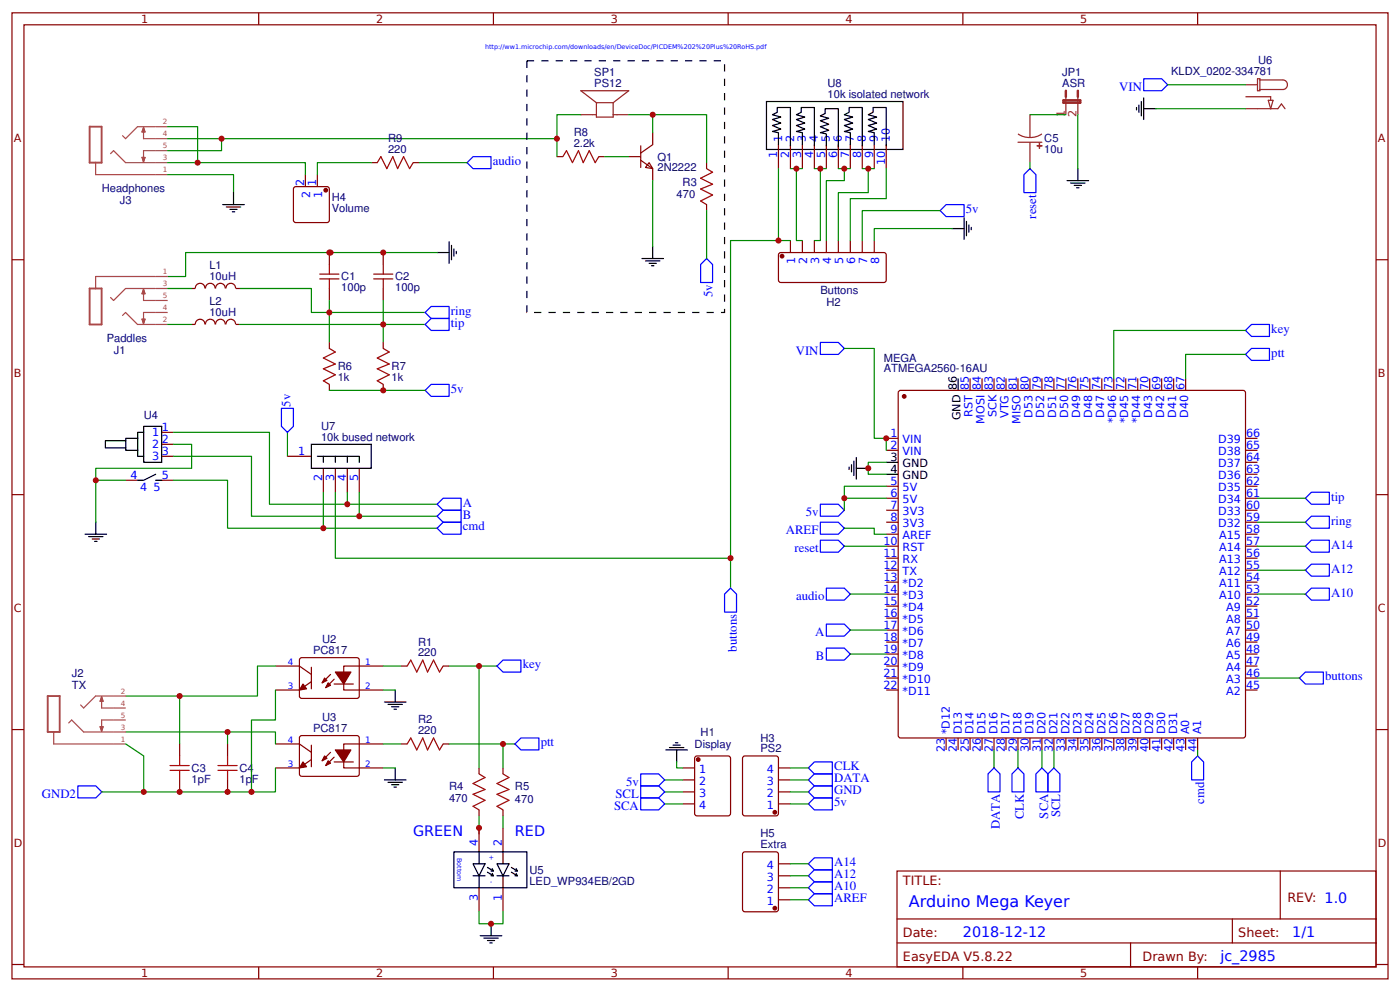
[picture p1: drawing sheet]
<svg xmlns="http://www.w3.org/2000/svg" width="309mm" height="219mm" viewBox="0 0 309 219" stroke-linecap="round" stroke-linejoin="round" font-family="sans-serif">
<g fill="none" stroke="#800" stroke-width=".26">
<path d="M2.6 2.8h304.1v213.3h-304.1zM5.3 5.5h298.7v207.9h-298.7zM57.1 2.8v2.7M109 2.8v2.7M160.9 2.8v2.7M212.7 2.8v2.7M264.6 2.8v2.7M67.5 38.5v2.7M70.1 38.5v2.7M82 35.9h1.3M91.3 35.9h1.3M123 34.6h1.4"/>
<path d="M132.3 34.6h1.3M138.9 34.6h2.7M141.6 35.4l2.6 1.8v2.7M141.6 32.2v4.8M143.4 35.9l.8 1.3-1.6-.2zM144.2 29.3v2.6l-2.6 1.9M156.1 35.9v1.3M172 31.9v5.3M174.6 31.9v5.3M177.3 31.9v5.3M179.9 31.9v5.3M182.6 31.9v5.3"/>
<path d="M185.2 31.9v5.3M187.9 31.9v5.3M190.5 31.9v5.3M193.1 31.9v5.3M195.8 31.9v5.3M2.6 57.3h2.7M65.1 41.3l7.1-.1 .5 .3 .1 7.1-.3 .5h-7.1l-.5-.2-.1-7.2zM72.8 55.7v2.7M84.7 55.7v2.7M156.1 45.2v1.3M172.2 55.8l23.1-.1 .2 .1 .3 .5v5.5l-.1 .3-.4 .3h-22.8l-.4-.3-.1-.3v-5.5zM174.6 53.1v2.6"/>
<path d="M177.3 53.1v2.6M179.9 53.1v2.6M182.6 53.1v2.6M185.2 53.1v2.6M187.9 53.1v2.6M190.5 53.1v2.6M193.1 53.1v2.6M304 57.3h2.7M42.3 71.6h.8M43.2 71.6a1.06 1.06 0 0 1 1-1.1 1.06 1.06 0 0 1 1.1 1.1M45.3 63.7a1.06 1.06 0 0 0-1.1-1.2 1.06 1.06 0 0 0-1 1.2h-.9M45.4 63.7a1.06 1.06 0 0 1 1.1-1.2 1.06 1.06 0 0 1 1 1.2"/>
<path d="M45.4 71.6a1.06 1.06 0 0 1 1.1-1.1 1.06 1.06 0 0 1 1 1.1M47.6 63.7a1.06 1.06 0 0 1 1.1-1.2 1.06 1.06 0 0 1 1 1.2M47.6 71.6a1.06 1.06 0 0 1 1.1-1.1 1.06 1.06 0 0 1 1 1.1M49.9 63.7a1.06 1.06 0 0 1 1.1-1.2 1.06 1.06 0 0 1 1 1.2M49.9 71.6a1.06 1.06 0 0 1 1.1-1.1 1.06 1.06 0 0 1 1 1.1M52.1 63.7h.8M52.1 71.6h.8M72.8 63.7v2.6M72.8 75.6v1.3M84.7 63.7v2.6M84.7 75.6v1.3M35.7 95.4h2.7"/>
<path d="M35.7 98.1h2.7M72.8 84.9v1.3M84.7 84.9v1.3M195.8 96.8h2.6M195.8 99.4h2.6M198.7 86.2h75.9l.5 .2 .1 76-.3 .4-75.9 .1-.5-.3-.1-75.9zM214.3 83.5v2.7M217 83.5v2.7M219.6 83.5v2.7M222.2 83.5v2.7M224.9 83.5v2.7M227.5 83.5v2.7"/>
<path d="M230.2 83.5v2.7M232.8 83.5v2.7M235.5 83.5v2.7M238.1 83.5v2.7M240.8 83.5v2.7M243.4 83.5v2.7M246.1 83.5v2.7M248.7 83.5v2.7M251.4 83.5v2.7M254 83.5v2.7M256.6 83.5v2.7M259.3 83.5v2.7"/>
<path d="M261.9 83.5v2.7M275.2 96.8h2.6M275.2 99.4h2.6M2.6 109.2h2.7M27.8 106h2.6M35.7 100.7h2.7M35.7 106h2.7M63.5 100.7h5.3M71.4 103.4v5.3M74.1 103.4v5.3M76.7 103.4v5.3M79.4 103.4v5.3"/>
<path d="M195.8 107.3h2.6M195.8 110h2.6M195.8 112.6h2.6M195.8 115.3h2.6M195.8 117.9h2.6M275.2 107.3h2.6M275.2 110h2.6M275.2 112.6h2.6M275.2 115.3h2.6M275.2 117.9h2.6M275.2 104.7h2.6M275.2 102h2.6"/>
<path d="M304 109.2h2.7M195.8 120.6h2.6M195.8 123.2h2.6M195.8 125.9h2.6M195.8 128.5h2.6M195.8 131.2h2.6M195.8 133.8h2.6M195.8 136.4h2.6M195.8 139.1h2.6M275.2 120.6h2.6M275.2 123.2h2.6M275.2 125.9h2.6"/>
<path d="M275.2 128.5h2.6M275.2 131.2h2.6M275.2 133.8h2.6M275.2 136.4h2.6M275.2 139.1h2.6M60.9 147h5.2l2.7 1.9M66.4 145.2h12.7l.3 .5-.1 8.2-.5 .3-12.4-.1-.3-.5v-7.9zM68.8 150.5l-2.7 1.8h-5.2M68.8 147.3v4.8M73 148.9l-1.8 1.8M73.8 149.9l-1.8 1.9M73.8 151h4.3"/>
<path d="M84.7 147h-8.8v5.3h8.8M88.6 147h1.4M97.9 147h1.3M195.8 147h2.6M195.8 152.3h2.6M195.8 141.7h2.6M195.8 144.4h2.6M195.8 149.7h2.6M275.2 147h2.6M275.2 152.3h2.6M275.2 141.7h2.6M275.2 144.4h2.6"/>
<path d="M275.2 149.7h2.6M2.6 161.1h2.7M39.7 164.2v2.7M39.7 172.2v2.6M50.3 164.2v2.7M50.3 172.2v2.6M60.9 164.2h5.2l2.7 1.9M66.4 162.4h12.7l.3 .5-.1 8.2-.5 .3-12.4-.1-.3-.5v-7.9zM68.8 164.5v4.8M68.8 167.7l-2.7 1.8h-5.2M73 166.1l-1.8 1.8M73.8 167.1l-1.8 1.9"/>
<path d="M73.8 168.2h4.3M84.7 164.2h-8.8v5.3h8.8M88.6 164.2h1.4M97.9 164.2h1.3M105.8 169.5v1.3M105.8 178.8v1.3M111.1 169.5v1.3M111.1 178.8v1.3M150.8 169.5h2.7M150.8 172.2h2.7M150.8 174.8h2.7M150.8 177.5h2.7"/>
<path d="M153.7 166.9h7.2l.4 .2 .1 12.5-.3 .4-7.1 .1-.5-.3v-12.4zM164.3 166.9h7.1l.5 .2 .1 12.5-.3 .4-7.1 .1-.5-.3-.1-12.4zM172 169.5h2.6M172 172.2h2.6M172 174.8h2.6M172 177.5h2.6M209 162.9v2.6M211.7 162.9v2.6M214.3 162.9v2.6M217 162.9v2.6M219.6 162.9v2.6M222.2 162.9v2.6"/>
<path d="M224.9 162.9v2.6M227.5 162.9v2.6M230.2 162.9v2.6M232.8 162.9v2.6M235.5 162.9v2.6M238.1 162.9v2.6M240.8 162.9v2.6M243.4 162.9v2.6M246.1 162.9v2.6M248.7 162.9v2.6M251.4 162.9v2.6M254 162.9v2.6"/>
<path d="M256.6 162.9v2.6M259.3 162.9v2.6M261.9 162.9v2.6M264.6 162.9v2.6M304 161.1h2.7M105.8 182.7v5.3M105.8 196v5.3M111.1 182.7v5.3M111.1 196v5.3M164.3 188.1l7.1-.1 .5 .3 .1 12.4-.3 .5-7.1 .1-.5-.3-.1-12.4zM172 198.6h2.6M172 196h2.6"/>
<path d="M172 193.3h2.6M172 190.7h2.6M198.2 192.3h105.8v21.1h-105.8zM282.8 192.3v10.6M2.6 212.9h2.7M57.1 213.4v2.7M109 213.4v2.7M160.9 213.4v2.7M198.2 202.9h105.8M198.2 208.1h105.8M212.7 213.4v2.7M249.8 208.1v5.3"/>
<path d="M264.6 213.4v2.7M272.3 202.9v5.2M304 212.9h2.7"/>
</g>
<g fill="none" stroke="#080" stroke-width=".26">
<path d="M258 18.7h17.2M37 38.5h14.6v4M37 28h6.7v7.9M37 30.6h11.9v2.7h-11.9M37 35.9h30.5v2.6M48.9 30.6h74.1M82 35.9h-11.9v2.6M92.6 35.9h10.6M128.3 25.3h-5.3v9.3M133.6 34.6h5.3M138.9 25.3h5.3v4M144.2 25.3h11.9v10.6"/>
<path d="M144.2 39.9v14.5M172 37.2v15.9M174.6 37.2h2.7M175.9 37.2v15.9h1.4M179.9 37.2h2.7M181.2 37.2v15.9h-1.3M185.2 37.2h2.7M186.5 37.2v2.7h-3.9v13.2M190.5 37.2h2.6M191.8 37.2v5.3h-6.6v10.6M195.8 37.2v6.6h-7.9v9.3M227.5 25.3h8"/>
<path d="M227.5 35.9v1.3M238.1 25.3v11.9M255.3 24h19.9M72.8 55.7h23.8M73 55.7h-32v5.3h-4M156.1 46.5v10.6M174.6 53.1h-13.2v76.7M207.7 46.5h-17.2v6.6M210.3 50.5h-17.2v2.6M37 63.7h5.3M37 71.6h5.3M52.9 63.7h15.9v5.3h25.1"/>
<path d="M52.9 71.6h41M72.8 66.3v9.3M84.7 66.3v9.3M186.5 76.9h6.6v19.9h2.7v2.6M275.2 78.2h-13.3v5.3M275.2 72.9h-29.1v10.6M38.4 98.1h3.9v5.3h-21.1v11.9M38.4 95.4h21.1v15.9h37.1M63.5 95.4v5.3M72.8 86.2h21.1M21.2 106h6.6M38.4 100.7h17.2v13.3h41"/>
<path d="M38.4 106h11.9v10.6h46.3M71.4 108.7v7.9M74.1 108.7v14.5h87.3M76.7 108.7v2.6M79.4 108.7v5.3M186.5 116.6h6.6v1.3h2.7M186.5 110h9.3M195.8 102h-4v2.7h4M195.8 107.3h-9.3v5.3M277.8 110h10.6M277.8 115.3h10.6M186.5 120.6h9.3"/>
<path d="M187.9 131.2h7.9M187.9 139.1h7.9M277.8 131.2h10.6M277.8 120.6h10.6M277.8 125.9h10.6M39.7 153.6v10.6M60.9 147h-4v6.6h-29.1M60.9 152.3v6.6h-5.3v15.9M84.7 152.3h2.6M84.7 147h3.9M99.2 147h10.6M105.8 147v22.5"/>
<path d="M187.9 144.4h7.9M277.8 149.7h9.3M22.5 174.8h9.2M27.8 164.2l3.9 2.7v7.9h29.2v-5.3M27.8 161.6h33.1v2.6M50.3 161.6v2.6M84.7 169.5h2.6M84.7 164.2h3.9M99.2 164.2h14.6M111.1 164.2v5.3M146.8 177.5h4M146.8 174.8h4"/>
<path d="M146.8 172.2h4M149.5 168.2v1.3h1.3M174.6 169.5h4M174.6 177.5h4M174.6 174.8h4M174.6 172.2h4M219.6 165.5v4M224.9 165.5v4M230.2 165.5v4M232.8 165.5v4M264.6 165.5v1.4M105.8 180.1v4"/>
<path d="M111.1 180.1v2.6M174.6 190.7h4M174.6 193.3h4M174.6 196h4M174.6 198.6h4M105.8 201.3v2.6h5.3v-2.6"/>
</g>
<g fill="none" stroke="#000" stroke-width=".26">
<path d="M169.3 22.4h30.2v10.6h-30.2zM172 31.9v-2.6l-1.3-.3 1.8-.5-1.8-.8 1.8-.5-1.8-.8 1.8-.6-1.8-.5 1-.5v-1.1h2.9v8.5M177.3 31.9v-2.6l-1.4-.3 1.9-.5-1.9-.8 1.9-.5-1.9-.8 1.9-.6-1.9-.5 1.1-.5v-1.1h2.9v8.5M182.6 32.2v-2.6l-1.4-.3 1.9-.5-1.9-.8 1.9-.6-1.9-.8 1.9-.5-1.9-.5 1.1-.5v-1.1h2.9v8.5M187.9 31.9v-2.6l-1.4-.3 1.9-.5-1.9-.8 1.9-.5-1.9-.8 1.9-.6-1.9-.5 1.1-.5v-1.1h2.9v8.5M193.1 31.9v-2.6l-1.3-.3 1.9-.5-1.9-.8 1.9-.5-1.9-.8 1.9-.6-1.9-.5 1.1-.5v-1.1h2.9v8.5M235.7 39.9h4.8M238.1 37.2v2.7M251.1 23.7v.6M251.6 23.2v1.6M252.1 22.4v3.2M252.7 24h2.6"/>
<path d="M252.7 21.6v4.8M49.2 45.2h4.8M50 45.7h3.2M50.8 46.2h1.6M51.3 46.8h.6M51.6 42.5v2.7M96.6 55.7h2.6M99.2 53.4v4.7M99.7 54.2v3.1M100.3 55v1.5M100.8 55.5v.5M141.8 57.1h4.8"/>
<path d="M142.6 57.6h3.2M143.4 58.1h1.6M143.9 58.7h.6M144.2 54.4v2.7M210.3 50.5h2.7M213 48.1v4.7M213.5 48.9v3.1M214 49.7v1.5M214.6 50.2v.5M236.5 40.4h3.2M237.3 40.9h1.6M237.9 41.5h.5"/>
<path d="M27.8 97.3h-4.5v1.6h4.5M30.4 96.8h-2.6v2.6h2.6M31.7 94.1h4v7.9h-4zM31.7 95.4h-1.3v5.3h1.3M68.8 98.1h13.2v5.3h-13.2zM211.7 83.5v2.7M18.8 117.9h4.7M19.6 118.5h3.2M20.4 119h1.6M20.9 119.5h.5M21.2 115.3v2.6M34.4 104.7l-2.7 1.3h-1.3"/>
<path d="M34.4 106h1.3M70.1 100.7h9.3v1.3M71.4 100.7v1.3M74.1 100.7v1.3M76.7 100.7v1.3M187.6 103.1v.5M188.1 102.6v1.6M188.6 101.8v3.2M189.2 103.4h2.6M189.2 101v4.8M195.8 102h2.6M195.8 104.7h2.6"/>
<path d="M84.9 155h4.8M85.7 155.5h3.2M86.5 156h1.6M87 156.6h.6M87.3 152.3v2.7M84.9 172.2h4.8M85.7 172.7h3.2M86.5 173.2h1.6M87 173.8h.6M87.3 169.5v2.7M147.1 165.5h4.8M147.9 165h3.2"/>
<path d="M148.7 164.5h1.6M149.2 164h.6M149.5 165.5v2.7M100.3 188h16.1v8h-16.1zM104.5 190.7h2.7l-1.4 2.6zM104.5 193.3h2.7M105.8 188v2.7M105.8 193.3v2.7M107.7 191.5l1.3 .8M107.7 192.5l1.3 .8M108.7 191.7l.3 .6h-.5M108.7 192.8l.3 .5h-.5"/>
<path d="M109.8 190.7h2.6l-1.3 2.6zM109.8 193.3h2.6M111.1 188v2.7M111.1 193.3v2.7M113 191.5l1.3 .8M113 192.5l1.3 .8M114 191.7l.3 .6h-.5M114 192.8l.3 .5h-.5M106.1 206.6h4.8M106.9 207.1h3.2M107.7 207.6h1.6M108.2 208.1h.5"/>
<path d="M108.5 203.9v2.7"/>
</g>
<g fill="#800" stroke="#800" stroke-width=".26">
<path d="M66.9 151l.8 1.1-1.6 .2z"/>
<path d="M72.5 150.7l.5 .6-1 .5z"/>
<path d="M71.7 149.7l.5 .5-1 .5z"/>
<path d="M74.1 148.4h3.4l-1.6 2.6z"/>
<path d="M66.9 168.2l.8 1.1-1.6 .2z"/>
<path d="M72.5 167.9l.5 .6-1 .5z"/>
<path d="M71.7 166.9l.5 .5-1 .5z"/>
<path d="M74.1 165.5h3.4l-1.6 2.7z"/>
<circle cx="154.3" cy="167.7" r=".4"/>
<circle cx="172.8" cy="56.5" r=".4"/>
<circle cx="199.8" cy="87.5" r=".4"/>
<circle cx="171.2" cy="179.3" r=".4"/>
<circle cx="72" cy="42" r=".4"/>
<circle cx="171.2" cy="200.5" r=".4"/>
</g>
<g fill="none" stroke="#a00000" stroke-width=".26">
<path d="M83.3 35.9l.8-1.3 1.4 2.6 1.3-2.6 1 2.6 1.4-2.6 1.3 2.6 .8-1.3M124.4 34.6l.7-1.3 1.4 2.6 1.3-2.6 1.1 2.6 1.3-2.6 1.3 2.6 .8-1.3M156.1 37.2l1.3 .8-2.6 1.3 2.6 1.4-2.6 1 2.6 1.3-2.6 1.4 1.3 .8M72.8 58.4v2.1M84.7 58.4v2.1M70.6 61.6h4.3M70.6 60.5h4.3M72.8 61.6v2.1M72.8 76.9l1.3 .8-2.7 1.3 2.7 1.4-2.7 1 2.7 1.3-2.7 1.4 1.4 .8M82.5 61.6h4.3M82.5 60.5h4.3M84.7 61.6v2.1"/>
<path d="M84.7 76.9l1.3 .8-2.7 1.3 2.7 1.4-2.7 1 2.7 1.3-2.7 1.4 1.4 .8M90 147l.8-1.3 1.3 2.7 1.3-2.7 1.1 2.7 1.3-2.7 1.3 2.7 .8-1.4M37.6 170h4.2M37.6 169h4.2M39.7 166.9v2.1M39.7 170v2.2M48.2 170h4.2M48.2 169h4.2M50.3 166.9v2.1M50.3 170v2.2M90 164.2l.8-1.3 1.3 2.6 1.3-2.6 1.1 2.6 1.3-2.6 1.3 2.6 .8-1.3M105.8 170.8l1.4 .8-2.7 1.4 2.7 1.3-2.7 1 2.7 1.4-2.7 1.3 1.3 .8"/>
<path d="M111.1 170.8l1.3 .8-2.6 1.4 2.6 1.3-2.6 1 2.6 1.4-2.6 1.3 1.3 .8"/>
</g>
<g fill="none" stroke="#8d2323" stroke-width=".26">
<path d="M275.2 18.7h2.6M277.8 17.4h.5v2.6h-.5zM278.3 17.6h5.1a1.06 1.06 0 0 1 1 1.1 1.06 1.06 0 0 1-1 1.1h-5.1M128.3 25.3h3.5M131.8 22.7v3.1h3.7v-3.1M131.8 22.7h3.7M131.8 22.7l-3.5-2.7h10.6l-3.4 2.7M135.5 25.3h3.4M224.9 29.6l1.3 .6 1.3 .1M224.9 31.4h5.3M227.5 25.3v5M227.5 31.4v4.5"/>
<path d="M230.2 29.6l-1.3 .6-1.4 .1M235.5 21.4v3.9M238.1 21.4v3.9M275.2 24h7.1l.8-1.1 .8 1.1M275.2 21.4h5.5v.7M280.2 22.1h1.1l-.6 1.9z"/>
</g>
<path d="M19.8 28h2.6v7.9h-2.6zM19.8 63.7h2.6v7.9h-2.6zM10.5 153.6h2.7v8h-2.7z" fill="none" stroke="#a54b4b" stroke-width=".42"/>
<g fill="none" stroke="#a54b4b" stroke-width=".26">
<path d="M21.1 35.9v2.6h13.3M24.4 33.9l.7-.6 2.6 2.6h6.7M31.4 34.7h.6l-.3 1zM31.7 28.1v2.5h2.7M31.7 28.1l.3 1h-.6zM34.4 33.3h-2.7v2.4M34.4 28h-4l-2.7 2.6-.6-.6M34.4 38.5h2.6M34.4 33.3h2.6M34.4 30.6h2.6M34.4 28h2.6M34.4 35.9h2.6"/>
<path d="M27.1 69.6l.6-.6 2.7 2.6h4M31.4 70.5h.6l-.3 1zM31.7 63.8v2.5h2.7M31.7 63.8l.3 1h-.6zM34.4 61h-13.3v2.7M34.4 63.7h-6.7l-2.6 2.6-.7-.6M34.4 69h-2.7v2.5M34.4 61h2.6M34.4 66.3h2.6M34.4 69h2.6M34.4 71.6h2.6M34.4 63.7h2.6"/>
<path d="M15.2 159.6l.6-.7 2.7 2.7h6.6M22.4 153.8v2.5h2.7M22.4 153.8l.4 1h-.7zM25.1 153.6h-4l-2.6 2.7-.7-.7M25.1 158.9h-2.7v2.5M25.2 158.9h2.6M25.2 156.3h2.6M25.2 153.6h2.6M11.9 161.6v2.6h13.2M22.1 160.4h.7l-.4 1zM25.2 164.2h2.6M25.2 161.6h2.6"/>
</g>
<g fill="#a54b4b" stroke="#a54b4b" stroke-width=".22">
<path d="M31.4 70.5h.6l-.3 1z"/>
<path d="M31.7 63.8l.3 1h-.6z"/>
<path d="M22.4 153.8l.4 1h-.7z"/>
<path d="M22.1 160.4h.7l-.4 1z"/>
<path d="M31.7 28.1l.3 1h-.6z"/>
<path d="M31.4 34.7h.6l-.3 1z"/>
</g>
<g fill="#8d2323" stroke="#8d2323" stroke-width=".26">
<path d="M229.1 32.2h1.1z"/>
<path d="M229.6 31.7l.1 1z"/>
</g>
<path d="M234.9 22.1h3.8v.6h-3.8zM235.5 20v1.4M238.1 20v1.4" fill="none" stroke="#8d2323" stroke-width=".53"/>
<g fill="none" stroke="#00f" stroke-width=".26">
<path d="M252.7 17.4h3.9l1.4 1.3-1.4 1.3h-3.9zM103.2 35.9l1.3-1.3h4v2.6h-4zM227.5 37.2l1.4 1.3v4h-2.7v-4zM156.1 57.1l1.3 1.3v4h-2.6v-4zM207.7 46.5l1.3-1.3h4v2.6h-4zM93.9 69l1.3-1.3h4v2.6h-4zM95.2 70.3h4v2.6h-4l-1.3-1.3zM181.2 75.6h4l1.3 1.3-1.3 1.3h-4zM275.2 72.9l1.3-1.3h4v2.7h-4zM275.2 78.2l1.3-1.3h4v2.7h-4zM62.2 90.1h2.6v4l-1.3 1.3-1.3-1.3zM95.2 84.9h4v2.6h-4l-1.3-1.3z"/>
<path d="M96.6 114l1.3-1.4h4v2.7h-4zM96.6 111.3l1.3-1.3h4v2.6h-4zM96.6 116.6l1.3-1.3h4v2.6h-4zM181.2 119.2h4l1.3 1.4-1.3 1.3h-4zM181.2 111.3h4l1.3 1.3-1.3 1.4h-4zM181.2 115.3h4l1.3 1.3-1.3 1.3h-4zM288.4 115.3l1.3-1.3h4v2.6h-4zM288.4 110l1.3-1.3h4v2.6h-4zM161.4 129.8l1.3 1.4v3.9h-2.6v-3.9zM182.6 129.8h3.9l1.4 1.4-1.4 1.3h-3.9zM182.6 137.8h3.9l1.4 1.3-1.4 1.3h-3.9zM288.4 120.6l1.3-1.4h4v2.7h-4z"/>
<path d="M288.4 125.9l1.3-1.4h4v2.7h-4zM288.4 131.2l1.3-1.4h4v2.7h-4zM109.8 147l1.3-1.3h4v2.7h-4zM182.6 143.1h3.9l1.4 1.3-1.4 1.3h-3.9zM287.1 149.7l1.3-1.3h4v2.6h-4zM17.2 173.5h4l1.3 1.3-1.3 1.3h-4zM115.1 162.9h4v2.6h-4l-1.3-1.3zM141.6 170.8h3.9l1.3 1.4-1.3 1.3h-3.9zM141.6 176.1h3.9l1.3 1.4-1.3 1.3h-3.9zM141.6 173.5h3.9l1.3 1.3-1.3 1.3h-3.9zM178.6 169.5l1.3-1.3h4v2.6h-4zM178.6 172.2l1.3-1.4h4v2.7h-4z"/>
<path d="M178.6 174.8l1.3-1.3h4v2.6h-4zM178.6 177.5l1.3-1.4h4v2.7h-4zM219.6 169.5l1.3 1.3v4h-2.6v-4zM224.9 169.5l1.3 1.3v4h-2.6v-4zM230.2 169.5l1.3 1.3v4h-2.6v-4zM232.8 169.5l1.4 1.3v4h-2.7v-4zM264.6 166.9l1.3 1.3v4h-2.6v-4zM178.6 190.7l1.3-1.3h4v2.6h-4zM178.6 193.3l1.3-1.3h4v2.7h-4zM178.6 196l1.3-1.3h4v2.6h-4zM178.6 198.6l1.3-1.3h4v2.6h-4z"/>
</g>
<path d="M116.4 13.4h43.7v55.6h-43.7z" fill="none" stroke="#000" stroke-width=".26" stroke-dasharray="1.6 1.6" stroke-linecap="butt"/>
<g fill="#c00">
<circle cx="161.4" cy="123.2" r=".66"/>
<circle cx="172" cy="53.1" r=".66"/>
<circle cx="144.2" cy="25.3" r=".66"/>
<circle cx="123" cy="30.6" r=".66"/>
<circle cx="84.7" cy="55.7" r=".66"/>
<circle cx="73" cy="55.7" r=".66"/>
<circle cx="72.8" cy="55.7" r=".66"/>
<circle cx="31.7" cy="174.8" r=".66"/>
<circle cx="55.6" cy="174.8" r=".66"/>
<circle cx="43.7" cy="35.9" r=".66"/>
<circle cx="191.8" cy="37.2" r=".66"/>
<circle cx="175.9" cy="37.2" r=".66"/>
<circle cx="79.4" cy="114" r=".66"/>
<circle cx="50.3" cy="174.8" r=".66"/>
<circle cx="50.3" cy="161.6" r=".66"/>
<circle cx="21.2" cy="106" r=".66"/>
<circle cx="39.7" cy="153.6" r=".66"/>
<circle cx="39.7" cy="174.8" r=".66"/>
<circle cx="84.7" cy="71.6" r=".66"/>
<circle cx="76.7" cy="111.3" r=".66"/>
<circle cx="181.2" cy="37.2" r=".66"/>
<circle cx="186.5" cy="37.2" r=".66"/>
<circle cx="105.8" cy="182.7" r=".66"/>
<circle cx="108.5" cy="203.9" r=".66"/>
<circle cx="111.1" cy="164.2" r=".66"/>
<circle cx="105.8" cy="147" r=".66"/>
<circle cx="195.8" cy="96.8" r=".66"/>
<circle cx="72.8" cy="69" r=".66"/>
<circle cx="186.5" cy="110" r=".66"/>
<circle cx="191.8" cy="103.4" r=".66"/>
<circle cx="71.4" cy="116.6" r=".66"/>
<circle cx="84.7" cy="86.2" r=".66"/>
<circle cx="48.9" cy="30.6" r=".66"/>
</g>
<text font-size="3.5" fill="#00f" x="200.8" y="200.2">Arduino Mega Keyer</text>
<g font-size="3.2" fill="#00f">
<text x="91.3" y="184.6">GREEN</text>
<text x="113.8" y="184.6">RED</text>
<text x="212.7" y="206.8">2018-12-12</text>
<text x="285.5" y="206.8">1/1</text>
<text x="269.6" y="212.1">jc_2985</text>
</g>
<g font-size="2.8" fill="#00f">
<text x="247.3" y="20">VIN</text>
<text x="108.9" y="36.4">audio</text>
<text x="213.4" y="47">5v</text>
<text x="228.9" y="48.2" transform="rotate(-90 228.9 48.2)">reset</text>
<text x="157.4" y="65.6" transform="rotate(-90 157.4 65.6)">5v</text>
<text x="99.6" y="69.4">ring</text>
<text x="99.6" y="72.1">tip</text>
<text x="280.9" y="73.5">key</text>
<text x="175.8" y="78.3">VIN</text>
<text x="280.9" y="78.8">ptt</text>
<text x="64.2" y="89.7" transform="rotate(-90 64.2 89.7)">5v</text>
<text x="99.6" y="86.9">5v</text>
<text x="102.3" y="111.8">A</text>
<text x="178" y="114">5v</text>
<text x="294.1" y="110.5">tip</text>
<text x="102.3" y="114.5">B</text>
<text x="102.3" y="117.1">cmd</text>
<text x="173.6" y="117.9">AREF</text>
<text x="294.1" y="115.8">ring</text>
<text x="175.5" y="121.9">reset</text>
<text x="294.1" y="121.1">A14</text>
<text x="294.1" y="126.4">A12</text>
<text x="294.1" y="131.7">A10</text>
<text x="175.9" y="132.5">audio</text>
<text x="162.8" y="143.8" transform="rotate(-90 162.8 143.8)">buttons</text>
<text x="180.1" y="140.4">A</text>
<text x="115.5" y="147.6">key</text>
<text x="180.3" y="145.7">B</text>
<text x="292.8" y="150.1">buttons</text>
<text x="119.5" y="164.8">ptt</text>
<text x="138.3" y="173.5">5v</text>
<text x="184.3" y="172.7">DATA</text>
<text x="184.3" y="170.1">CLK</text>
<text x="9.3" y="176.2">GND2</text>
<text x="135.7" y="178.8">SCA</text>
<text x="136" y="176.2">SCL</text>
<text x="184.3" y="175.4">GND</text>
<text x="184.3" y="178">5v</text>
<text x="266" y="177.4" transform="rotate(-90 266 177.4)">cmd</text>
<text x="220.9" y="183" transform="rotate(-90 220.9 183)">DATA</text>
<text x="226.2" y="180.9" transform="rotate(-90 226.2 180.9)">CLK</text>
<text x="231.5" y="180.7" transform="rotate(-90 231.5 180.7)">SCA</text>
<text x="234.2" y="180.4" transform="rotate(-90 234.2 180.4)">SCL</text>
<text x="184.3" y="191.2">A14</text>
<text x="184.3" y="193.9">A12</text>
<text x="184.3" y="196.5">A10</text>
<text x="184.3" y="199.2">AREF</text>
</g>
<g font-size="2.8" fill="#800">
<text x="199.5" y="195.4">TITLE:</text>
<text x="284.4" y="199.2">REV: 1.0</text>
<text x="199.5" y="206.8">Date:</text>
<text x="273.6" y="206.8">Sheet:</text>
<text x="199.5" y="212.1">EasyEDA V5.8.22</text>
<text x="252.4" y="212.1">Drawn By:</text>
</g>
<g font-size="2.5" fill="#800">
<text x="31.2" y="5.1">1</text>
<text x="83.1" y="5.1">2</text>
<text x="134.9" y="5.1">3</text>
<text x="186.8" y="5.1">4</text>
<text x="238.7" y="5.1">5</text>
<text x="3" y="31.4">A</text>
<text x="304.4" y="31.4">A</text>
<text x="3" y="83.3">B</text>
<text x="304.4" y="83.3">B</text>
<text x="3" y="135.1">C</text>
<text x="304.4" y="135.1">C</text>
<text x="3" y="187">D</text>
<text x="304.4" y="187">D</text>
<text x="31.2" y="215.7">1</text>
<text x="83.1" y="215.7">2</text>
<text x="134.9" y="215.7">3</text>
<text x="186.8" y="215.7">4</text>
<text x="238.7" y="215.7">5</text>
</g>
<g font-size="2.5" fill="#000080">
<text x="131.3" y="16.9">SP1</text>
<text x="234.7" y="16.8">JP1</text>
<text x="258.7" y="16.6">KLDX_0202-334781</text>
<text x="278" y="14.2">U6</text>
<text x="131.3" y="19.2">PS12</text>
<text x="182.8" y="21.6">10k isolated network</text>
<text x="182.8" y="19.2">U8</text>
<text x="234.7" y="19.2">ASR</text>
<text x="85.7" y="33.8">220</text>
<text x="85.7" y="31.4">R9</text>
<text x="126.7" y="32.5">2.2k</text>
<text x="126.7" y="30.1">R8</text>
<text x="145.3" y="35.5">Q1</text>
<text x="230.7" y="33.9">10u</text>
<text x="230.7" y="31.4">C5</text>
<text x="145.3" y="37.8">2N2222</text>
<text x="150.8" y="41">R3</text>
<text x="22.5" y="42.3">Headphones</text>
<text x="26.5" y="45">J3</text>
<text x="73.3" y="46.8">Volume</text>
<text x="73.3" y="44.4">H4</text>
<text x="149.5" y="43.7">470</text>
<text x="46.3" y="59.3">L1</text>
<text x="46.3" y="61.7">10uH</text>
<text x="75.4" y="64.3">100p</text>
<text x="75.4" y="61.8">C1</text>
<text x="87.3" y="64.3">100p</text>
<text x="87.3" y="61.8">C2</text>
<text x="181.2" y="64.9">Buttons</text>
<text x="46.3" y="69.7">10uH</text>
<text x="46.3" y="67.2">L2</text>
<text x="182.6" y="67.5">H2</text>
<text x="23.6" y="75.5">Paddles</text>
<text x="25.1" y="78.1">J1</text>
<text x="74.6" y="81.7">R6</text>
<text x="86.5" y="81.7">R7</text>
<text x="195.3" y="82.2">ATMEGA2560-16AU</text>
<text x="195.3" y="79.8">MEGA</text>
<text x="74.6" y="84.1">1k</text>
<text x="86.5" y="84.1">1k</text>
<text x="31.8" y="92.4">U4</text>
<text x="70.9" y="94.9">U7</text>
<text x="70.9" y="97.3">10k bused network</text>
<text x="71.2" y="142">U2</text>
<text x="92.3" y="142.5">R1</text>
<text x="15.9" y="149.5">J2</text>
<text x="69.2" y="144.4">PC817</text>
<text x="92.3" y="144.9">220</text>
<text x="15.9" y="152.2">TX</text>
<text x="69.2" y="161.6">PC817</text>
<text x="71.2" y="159.2">U3</text>
<text x="92.3" y="159.7">R2</text>
<text x="92.3" y="162.1">220</text>
<text x="153.5" y="165.2">Display</text>
<text x="154.8" y="162.6">H1</text>
<text x="168" y="166.1">PS2</text>
<text x="168" y="163.7">H3</text>
<text x="42.3" y="172.8">1pF</text>
<text x="42.3" y="170.3">C3</text>
<text x="52.9" y="172.8">1pF</text>
<text x="52.9" y="170.3">C4</text>
<text x="99.2" y="177.1">470</text>
<text x="99.2" y="174.4">R4</text>
<text x="113.8" y="177.3">470</text>
<text x="113.8" y="174.4">R5</text>
<text x="168" y="184.9">H5</text>
<text x="168" y="187.2">Extra</text>
<text x="116.9" y="195.2">LED_WP934EB/2GD</text>
<text x="116.9" y="192.9">U5</text>
</g>
<g font-size="2.5" fill="#8d2323">
<text x="235.2" y="25.8" transform="rotate(-90 235.2 25.8)">1</text>
<text x="237.9" y="25.8" transform="rotate(-90 237.9 25.8)">2</text>
</g>
<g font-size="2.5" fill="#00f">
<text x="171.7" y="34.8" transform="rotate(-90 171.7 34.8)">1</text>
<text x="172.8" y="31.4" transform="rotate(-90 172.8 31.4)">1</text>
<text x="174.4" y="34.8" transform="rotate(-90 174.4 34.8)">2</text>
<text x="175.4" y="31.4" transform="rotate(-90 175.4 31.4)">2</text>
<text x="177" y="34.8" transform="rotate(-90 177 34.8)">3</text>
<text x="178.1" y="31.4" transform="rotate(-90 178.1 31.4)">3</text>
<text x="179.7" y="34.8" transform="rotate(-90 179.7 34.8)">4</text>
<text x="180.7" y="31.4" transform="rotate(-90 180.7 31.4)">4</text>
<text x="182.3" y="34.8" transform="rotate(-90 182.3 34.8)">5</text>
<text x="183.4" y="31.4" transform="rotate(-90 183.4 31.4)">5</text>
<text x="184.9" y="34.8" transform="rotate(-90 184.9 34.8)">6</text>
<text x="186" y="31.4" transform="rotate(-90 186 31.4)">6</text>
<text x="187.6" y="34.8" transform="rotate(-90 187.6 34.8)">7</text>
<text x="188.6" y="31.4" transform="rotate(-90 188.6 31.4)">7</text>
<text x="190.2" y="34.8" transform="rotate(-90 190.2 34.8)">8</text>
<text x="191.3" y="31.4" transform="rotate(-90 191.3 31.4)">8</text>
<text x="192.9" y="34.8" transform="rotate(-90 192.9 34.8)">9</text>
<text x="193.9" y="31.4" transform="rotate(-90 193.9 31.4)">9</text>
<text x="196.6" y="31.4" transform="rotate(-90 196.6 31.4)">10</text>
<text x="67.2" y="41.1" transform="rotate(-90 67.2 41.1)">2</text>
<text x="69.8" y="41.1" transform="rotate(-90 69.8 41.1)">1</text>
<text x="195.5" y="36.4" transform="rotate(-90 195.5 36.4)">10</text>
<text x="68.5" y="43.7" transform="rotate(-90 68.5 43.7)">2</text>
<text x="71.2" y="43.7" transform="rotate(-90 71.2 43.7)">1</text>
<text x="175.7" y="58.3" transform="rotate(-90 175.7 58.3)">1</text>
<text x="178.3" y="58.3" transform="rotate(-90 178.3 58.3)">2</text>
<text x="181" y="58.3" transform="rotate(-90 181 58.3)">3</text>
<text x="183.6" y="58.3" transform="rotate(-90 183.6 58.3)">4</text>
<text x="186.3" y="58.3" transform="rotate(-90 186.3 58.3)">5</text>
<text x="188.9" y="58.3" transform="rotate(-90 188.9 58.3)">6</text>
<text x="191.6" y="58.3" transform="rotate(-90 191.6 58.3)">7</text>
<text x="194.2" y="58.3" transform="rotate(-90 194.2 58.3)">8</text>
<text x="214" y="86" transform="rotate(-90 214 86)">85</text>
<text x="216.7" y="86" transform="rotate(-90 216.7 86)">84</text>
<text x="219.3" y="86" transform="rotate(-90 219.3 86)">83</text>
<text x="222" y="86" transform="rotate(-90 222 86)">82</text>
<text x="224.6" y="86" transform="rotate(-90 224.6 86)">81</text>
<text x="227.3" y="86" transform="rotate(-90 227.3 86)">80</text>
<text x="229.9" y="86" transform="rotate(-90 229.9 86)">79</text>
<text x="232.6" y="86" transform="rotate(-90 232.6 86)">78</text>
<text x="235.2" y="86" transform="rotate(-90 235.2 86)">77</text>
<text x="237.9" y="86" transform="rotate(-90 237.9 86)">76</text>
<text x="240.5" y="86" transform="rotate(-90 240.5 86)">75</text>
<text x="243.2" y="86" transform="rotate(-90 243.2 86)">74</text>
<text x="245.8" y="86" transform="rotate(-90 245.8 86)">73</text>
<text x="248.4" y="86" transform="rotate(-90 248.4 86)">72</text>
<text x="251.1" y="86" transform="rotate(-90 251.1 86)">71</text>
<text x="253.7" y="86" transform="rotate(-90 253.7 86)">70</text>
<text x="256.4" y="86" transform="rotate(-90 256.4 86)">69</text>
<text x="259" y="86" transform="rotate(-90 259 86)">68</text>
<text x="261.7" y="86" transform="rotate(-90 261.7 86)">67</text>
<text x="35.7" y="95.2">1</text>
<text x="214.8" y="91.9" transform="rotate(-90 214.8 91.9)">RST</text>
<text x="217.5" y="93.5" transform="rotate(-90 217.5 93.5)">MOSI</text>
<text x="220.1" y="92.1" transform="rotate(-90 220.1 92.1)">SCK</text>
<text x="222.8" y="92.3" transform="rotate(-90 222.8 92.3)">VTG</text>
<text x="225.4" y="93.5" transform="rotate(-90 225.4 93.5)">MISO</text>
<text x="228.1" y="92.2" transform="rotate(-90 228.1 92.2)">D53</text>
<text x="230.7" y="92.2" transform="rotate(-90 230.7 92.2)">D52</text>
<text x="233.4" y="92.2" transform="rotate(-90 233.4 92.2)">D51</text>
<text x="236" y="92.2" transform="rotate(-90 236 92.2)">D50</text>
<text x="238.7" y="92.2" transform="rotate(-90 238.7 92.2)">D49</text>
<text x="241.3" y="92.2" transform="rotate(-90 241.3 92.2)">D48</text>
<text x="243.9" y="92.2" transform="rotate(-90 243.9 92.2)">D47</text>
<text x="246.6" y="93.4" transform="rotate(-90 246.6 93.4)">*D46</text>
<text x="249.2" y="93.4" transform="rotate(-90 249.2 93.4)">*D45</text>
<text x="251.9" y="93.4" transform="rotate(-90 251.9 93.4)">*D44</text>
<text x="254.5" y="92.2" transform="rotate(-90 254.5 92.2)">D43</text>
<text x="257.2" y="92.2" transform="rotate(-90 257.2 92.2)">D42</text>
<text x="259.8" y="92.2" transform="rotate(-90 259.8 92.2)">D41</text>
<text x="262.5" y="92.2" transform="rotate(-90 262.5 92.2)">D40</text>
<text x="33.6" y="96.2">1</text>
<text x="33.6" y="98.9">2</text>
<text x="33.6" y="101.5">3</text>
<text x="35.7" y="97.8">2</text>
<text x="35.7" y="100.5">3</text>
<text x="65.9" y="100.5">1</text>
<text x="196.7" y="96.5">1</text>
<text x="196.7" y="99.1">2</text>
<text x="199.4" y="97.8">VIN</text>
<text x="199.4" y="100.5">VIN</text>
<text x="269.1" y="100.5">D38</text>
<text x="269.1" y="97.8">D39</text>
<text x="275.3" y="101.8">64</text>
<text x="275.3" y="99.1">65</text>
<text x="275.3" y="96.5">66</text>
<text x="28.9" y="105.8">4</text>
<text x="35.7" y="105.8">5</text>
<text x="71.2" y="106.3" transform="rotate(-90 71.2 106.3)">2</text>
<text x="73.8" y="106.3" transform="rotate(-90 73.8 106.3)">3</text>
<text x="76.5" y="106.3" transform="rotate(-90 76.5 106.3)">4</text>
<text x="79.1" y="106.3" transform="rotate(-90 79.1 106.3)">5</text>
<text x="196.7" y="107.1">5</text>
<text x="269.1" y="105.8">D36</text>
<text x="269.1" y="103.1">D37</text>
<text x="275.3" y="107.1">62</text>
<text x="275.3" y="104.4">63</text>
<text x="31" y="108.4">4</text>
<text x="33.9" y="108.4">5</text>
<text x="196.7" y="109.7">6</text>
<text x="196.7" y="112.4">7</text>
<text x="199.4" y="108.4">5V</text>
<text x="199.4" y="111">5V</text>
<text x="199.4" y="113.7">3V3</text>
<text x="269.1" y="113.7">D33</text>
<text x="269.1" y="111">D34</text>
<text x="269.1" y="108.4">D35</text>
<text x="275.3" y="112.4">60</text>
<text x="275.3" y="109.7">61</text>
<text x="196.7" y="115">8</text>
<text x="196.7" y="117.7">9</text>
<text x="199.4" y="116.3">3V3</text>
<text x="199.4" y="119">AREF</text>
<text x="269.1" y="116.3">D32</text>
<text x="269.4" y="119">A15</text>
<text x="275.3" y="117.7">58</text>
<text x="275.3" y="115">59</text>
<text x="195.2" y="120.3">10</text>
<text x="195.2" y="123">11</text>
<text x="195.2" y="125.6">12</text>
<text x="199.4" y="121.6">RST</text>
<text x="199.4" y="124.3">RX</text>
<text x="269.4" y="124.3">A13</text>
<text x="269.4" y="121.6">A14</text>
<text x="275.3" y="125.6">55</text>
<text x="275.3" y="123">56</text>
<text x="275.3" y="120.3">57</text>
<text x="195.2" y="128.2">13</text>
<text x="195.2" y="130.9">14</text>
<text x="199.4" y="126.9">TX</text>
<text x="199.4" y="129.6">*D2</text>
<text x="269.4" y="129.6">A11</text>
<text x="269.4" y="126.9">A12</text>
<text x="275.3" y="130.9">53</text>
<text x="275.3" y="128.2">54</text>
<text x="195.2" y="133.5">15</text>
<text x="195.2" y="136.2">16</text>
<text x="199.4" y="132.2">*D3</text>
<text x="199.4" y="134.9">*D4</text>
<text x="199.4" y="137.5">*D5</text>
<text x="269.4" y="132.2">A10</text>
<text x="270.9" y="137.5">A8</text>
<text x="270.9" y="134.9">A9</text>
<text x="275.3" y="136.2">51</text>
<text x="275.3" y="133.5">52</text>
<text x="195.2" y="138.8">17</text>
<text x="195.2" y="141.5">18</text>
<text x="199.4" y="140.1">*D6</text>
<text x="199.4" y="142.8">*D7</text>
<text x="270.9" y="142.8">A6</text>
<text x="270.9" y="140.1">A7</text>
<text x="275.3" y="141.5">49</text>
<text x="275.3" y="138.8">50</text>
<text x="195.2" y="144.1">19</text>
<text x="195.2" y="146.8">20</text>
<text x="195.2" y="149.4">21</text>
<text x="199.4" y="145.4">*D8</text>
<text x="199.4" y="148.1">*D9</text>
<text x="270.9" y="148.1">A4</text>
<text x="270.9" y="145.4">A5</text>
<text x="275.3" y="149.4">46</text>
<text x="275.3" y="146.8">47</text>
<text x="275.3" y="144.1">48</text>
<text x="195.2" y="152.1">22</text>
<text x="199.4" y="150.7">*D10</text>
<text x="199.4" y="153.4">*D11</text>
<text x="270.9" y="153.4">A2</text>
<text x="270.9" y="150.7">A3</text>
<text x="275.3" y="152.1">45</text>
<text x="208.8" y="165.9" transform="rotate(-90 208.8 165.9)">23</text>
<text x="209.8" y="162.1" transform="rotate(-90 209.8 162.1)">*D12</text>
<text x="211.4" y="165.9" transform="rotate(-90 211.4 165.9)">24</text>
<text x="212.5" y="162.1" transform="rotate(-90 212.5 162.1)">D13</text>
<text x="214" y="165.9" transform="rotate(-90 214 165.9)">25</text>
<text x="215.1" y="162.1" transform="rotate(-90 215.1 162.1)">D14</text>
<text x="216.7" y="165.9" transform="rotate(-90 216.7 165.9)">26</text>
<text x="217.8" y="162.1" transform="rotate(-90 217.8 162.1)">D15</text>
<text x="219.3" y="165.9" transform="rotate(-90 219.3 165.9)">27</text>
<text x="220.4" y="162.1" transform="rotate(-90 220.4 162.1)">D16</text>
<text x="222" y="165.9" transform="rotate(-90 222 165.9)">28</text>
<text x="223" y="162.1" transform="rotate(-90 223 162.1)">D17</text>
<text x="224.6" y="165.9" transform="rotate(-90 224.6 165.9)">29</text>
<text x="225.7" y="162.1" transform="rotate(-90 225.7 162.1)">D18</text>
<text x="227.3" y="165.9" transform="rotate(-90 227.3 165.9)">30</text>
<text x="228.3" y="162.1" transform="rotate(-90 228.3 162.1)">D19</text>
<text x="229.9" y="165.9" transform="rotate(-90 229.9 165.9)">31</text>
<text x="231" y="162.1" transform="rotate(-90 231 162.1)">D20</text>
<text x="232.6" y="165.9" transform="rotate(-90 232.6 165.9)">32</text>
<text x="233.6" y="162.1" transform="rotate(-90 233.6 162.1)">D21</text>
<text x="235.2" y="165.9" transform="rotate(-90 235.2 165.9)">33</text>
<text x="236.3" y="162.1" transform="rotate(-90 236.3 162.1)">D22</text>
<text x="237.9" y="165.9" transform="rotate(-90 237.9 165.9)">34</text>
<text x="238.9" y="162.1" transform="rotate(-90 238.9 162.1)">D23</text>
<text x="240.5" y="165.9" transform="rotate(-90 240.5 165.9)">35</text>
<text x="241.6" y="162.1" transform="rotate(-90 241.6 162.1)">D24</text>
<text x="243.2" y="165.9" transform="rotate(-90 243.2 165.9)">36</text>
<text x="244.2" y="162.1" transform="rotate(-90 244.2 162.1)">D25</text>
<text x="245.8" y="165.9" transform="rotate(-90 245.8 165.9)">37</text>
<text x="246.9" y="162.1" transform="rotate(-90 246.9 162.1)">D26</text>
<text x="248.4" y="165.9" transform="rotate(-90 248.4 165.9)">38</text>
<text x="249.5" y="162.1" transform="rotate(-90 249.5 162.1)">D27</text>
<text x="251.1" y="165.9" transform="rotate(-90 251.1 165.9)">39</text>
<text x="252.1" y="162.1" transform="rotate(-90 252.1 162.1)">D28</text>
<text x="253.7" y="165.9" transform="rotate(-90 253.7 165.9)">40</text>
<text x="254.8" y="162.1" transform="rotate(-90 254.8 162.1)">D29</text>
<text x="256.4" y="165.9" transform="rotate(-90 256.4 165.9)">41</text>
<text x="257.4" y="162.1" transform="rotate(-90 257.4 162.1)">D30</text>
<text x="259" y="165.9" transform="rotate(-90 259 165.9)">42</text>
<text x="260.1" y="162.1" transform="rotate(-90 260.1 162.1)">D31</text>
<text x="261.7" y="165.9" transform="rotate(-90 261.7 165.9)">43</text>
<text x="262.7" y="162.1" transform="rotate(-90 262.7 162.1)">A0</text>
<text x="264.3" y="165.9" transform="rotate(-90 264.3 165.9)">44</text>
<text x="265.4" y="162.1" transform="rotate(-90 265.4 162.1)">A1</text>
<text x="154.4" y="170.6">1</text>
<text x="154.4" y="173.2">2</text>
<text x="169.4" y="173.2">3</text>
<text x="169.4" y="170.6">4</text>
<text x="154.4" y="175.9">3</text>
<text x="154.4" y="178.5">4</text>
<text x="169.4" y="178.5">1</text>
<text x="169.4" y="175.9">2</text>
<text x="105.6" y="186.7" transform="rotate(-90 105.6 186.7)">4</text>
<text x="110.9" y="186.7" transform="rotate(-90 110.9 186.7)">2</text>
<text x="169.4" y="191.7">4</text>
<text x="169.4" y="197">2</text>
<text x="169.4" y="194.4">3</text>
<text x="105.6" y="198.9" transform="rotate(-90 105.6 198.9)">3</text>
<text x="110.9" y="198.9" transform="rotate(-90 110.9 198.9)">1</text>
<text x="169.4" y="199.7">1</text>
</g>
<g font-size="2.5">
<text x="211.4" y="86" transform="rotate(-90 211.4 86)">86</text>
<text x="212.2" y="92.8" transform="rotate(-90 212.2 92.8)">GND</text>
<text x="196.7" y="101.8">3</text>
<text x="196.7" y="104.4">4</text>
<text x="199.4" y="103.1">GND</text>
<text x="199.4" y="105.8">GND</text>
</g>
<g font-size="1.9" fill="#00f">
<text x="63.6" y="146.8">4</text>
<text x="80.7" y="146.8">1</text>
<text x="63.6" y="152.1">3</text>
<text x="80.7" y="152.1">2</text>
<text x="63.6" y="164">4</text>
<text x="80.7" y="164">1</text>
<text x="63.6" y="169.3">3</text>
<text x="80.7" y="169.3">2</text>
</g>
<g font-size="1.6" fill="#a54b4b">
<text x="36" y="27.4">2</text>
<text x="36" y="30.1">4</text>
<text x="36" y="32.7">5</text>
<text x="36" y="35.4">3</text>
<text x="36" y="38">1</text>
<text x="36" y="65.8">5</text>
<text x="36" y="63.2">3</text>
<text x="36" y="60.5">1</text>
<text x="36" y="71.1">2</text>
<text x="36" y="68.5">4</text>
<text x="26.7" y="153.1">2</text>
<text x="26.7" y="155.8">4</text>
<text x="26.7" y="158.4">5</text>
<text x="26.7" y="161.1">3</text>
<text x="26.7" y="163.7">1</text>
</g>
<g font-size="1.4" fill="#00f">
<text x="107.2" y="10.9">http://ww1.microchip.com/downloads/en/DeviceDoc/PICDEM%202%20Plus%20RoHS.pdf</text>
<text x="101" y="189.4" transform="rotate(90 101 189.4)">Bottom</text>
<text x="108.1" y="188.8" transform="rotate(90 108.1 188.8)">+</text>
<text x="108.1" y="194.4" transform="rotate(90 108.1 194.4)">-</text>
</g>
</svg>
